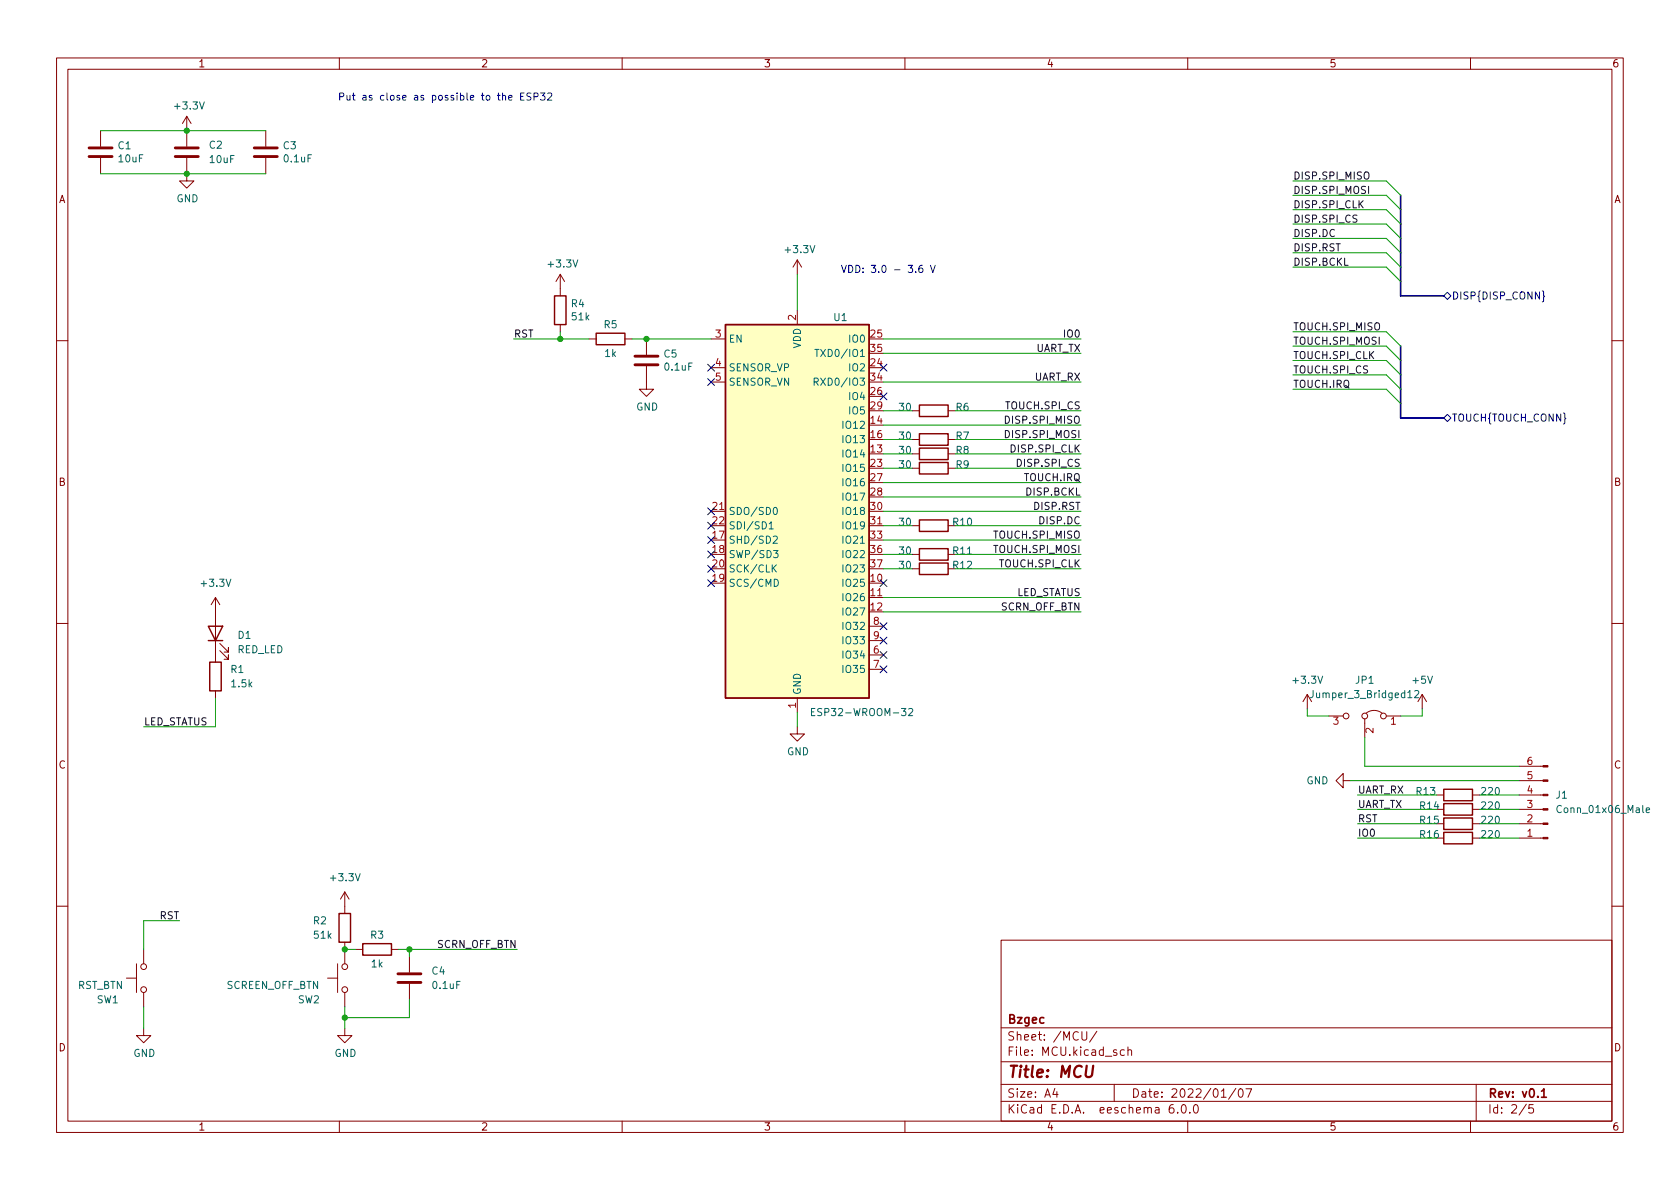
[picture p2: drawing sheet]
<svg xmlns="http://www.w3.org/2000/svg" width="297mm" height="210mm" viewBox="0 0 297 210" stroke-linecap="round" stroke-linejoin="round" font-family="sans-serif">
<g fill="none" stroke="#840000" stroke-width=".18">
<path d="M10 10.2h277v190.1h-277zM12 12.2h273v186.1h-273zM60 10.2v2M110 10.2v2M160 10.2v2M210 10.2v2M260 10.2v2M17.8 23.1v2.8M17.8 27.9v2.8M33 27.9v4.1h1.3l-1.3 1.3-1.3-1.3h1.3M33 20.6l-.7 1.2M33 20.6v5.3"/>
<path d="M33 20.6l.8 1.2M47 23.1v2.8M47 27.9v2.8M99.1 48.5l-.8 1.3M99.1 48.5v3.8M99.1 57.4v1.3M99.1 48.5l.7 1.3M104.1 59.9h1.3M110.5 59.9h1.3M114.3 59.9v2.8M125.7 59.9h2.6M141 46l-.8 1.2"/>
<path d="M141 46v2.5M141 54.9v2.5M141 46l.7 1.2M10 60.2h2M114.3 64.8v4h1.3l-1.3 1.3-1.3-1.3h1.3M125.7 65h2.6M125.7 67.6h2.6M161.3 77.7h1.3M161.3 72.6h1.3M167.6 77.7h1.3M167.6 72.6h1.3M285 60.2h2"/>
<path d="M125.7 90.4h2.6M153.7 93h2.5M161.3 80.3h1.3M161.3 98h1.3M161.3 82.8h1.3M161.3 93h1.3M167.6 80.3h1.3M167.6 98h1.3M167.6 82.8h1.3M167.6 93h1.3M10 110.2h2M38.1 105.7v11.4"/>
<path d="M38.1 105.7l-.8 1.2M38.1 105.7l.8 1.2M38.9 115.1l1.5 1.5v-.8v.8h-.8M38.9 113.8l1.5 1.5v-.8v.8h-.8M153.7 105.7h2.5M153.7 115.8h2.5M153.7 118.4h2.5M153.7 110.7h2.5M153.7 113.3h2.5M161.3 100.6h1.3M167.6 100.6h1.3M285 110.2h2"/>
<path d="M38.1 122.2v1.2M141 128.5v1.3h1.2l-1.2 1.3-1.3-1.3h1.3M141 123.4v2.6M231.1 122.8l-.7 1.3M231.1 122.8v2.5M231.1 122.8l.8 1.3M234.9 126.6h2.6M237.5 138v-1.2l-1.3 1.2 1.3 1.3v-1.3h1.3M241.3 127.1v3.3M241.6 126.1a2.26 2.26 0 0 1 2.7 0M245.1 126.6h2.5M251.5 122.8l-.8 1.3"/>
<path d="M251.5 122.8v2.5M251.5 122.8l.7 1.3M268.6 135.5h4.2M268.6 138h4.2M61 157.7v3.8M61 157.7l-.8 1.3M61 157.7l.7 1.3M254 143.1h1.3M254 140.6h1.3M254 145.7h1.3M254 148.2h1.3M260.3 143.1h1.3"/>
<path d="M260.3 140.6h1.3M260.3 145.7h1.3M260.3 148.2h1.3M268.6 143.1h4.2M268.6 140.6h4.2M268.6 145.7h4.2M268.6 148.2h4.2M10 160.2h2M22.4 173h1.7M24.1 170.4v5.1M25.4 167.9v2.5M25.4 175.5v2.5"/>
<path d="M57.9 173h1.8M59.7 170.4v5.1M61 166.6v3.8M61 175.5v2.5M62.9 167.9h1.2M69.2 167.9h1.3M72.4 169.2v2.8M72.4 174v2.8M177 166.3h108v32h-108zM285 160.2h2M25.4 181.9v1.2h1.3l-1.3 1.3-1.3-1.3h1.3M60 198.3v2"/>
<path d="M61 181.9v1.2h1.2l-1.2 1.3-1.3-1.3h1.3M110 198.3v2M160 198.3v2M177 194.8h108M177 191.8h108M177 187.8h108M177 181.8h108M186.5 192.5l-.4 1h1M186.9 193v1M191.3 182.4v1.2l.3 .3h.4l.1-.3v-1.2M193.9 182.4l-1.3 1.9M197 191.8v3"/>
<path d="M198.8 185.7l-.4-.1-.3 .3v.4l.1 .3h.6M199.4 185.8l.2-.2 .4 .1 .1 .9M199.4 185.1v1.5M207.4 195.3a.59 .59 0 0 0-.7 .7v.5l.2 .3h.4l.2-.1 .1-.5-.2-.2-.4-.1-.3 .3M208.2 196.7v.1M209.1 195.4l.1-.1a.81 .81 0 0 1 .6 .7 .81 .81 0 0 1-.3 .8h-.1a.81 .81 0 0 1-.6-.6 .81 .81 0 0 1 .3-.8zM210 198.3v2M210.4 196.7v.1M211.1 195.5l.3-.2a.81 .81 0 0 1 .5 .7 .81 .81 0 0 1-.3 .8h-.1a.81 .81 0 0 1-.4-1.3zM215.9 194h.9M218.5 192.5l-1.3 1.9M219.1 192.6l.2-.1a.81 .81 0 0 1 .6 .7 .81 .81 0 0 1-.3 .8h-.2a.81 .81 0 0 1-.5-.6 .81 .81 0 0 1 .2-.8z"/>
<path d="M220.3 192.5h1l-.7 1.5M260 198.3v2M261 191.8v6.5M269.9 195.3l-1.3 1.9M271.1 195.3h-.7l-.1 .7 .2-.1 .5 .1 .2 .2-.1 .5-.2 .1-.6-.1"/>
<circle cx="238" cy="126.6" r=".51"/>
<circle cx="241.3" cy="126.6" r=".51"/>
<circle cx="244.6" cy="126.6" r=".51"/>
<circle cx="25.4" cy="170.9" r=".51"/>
<circle cx="25.4" cy="175" r=".51"/>
<circle cx="61" cy="175" r=".51"/>
<circle cx="61" cy="170.9" r=".51"/>
</g>
<path d="M272.6 193l.4-.5v1.5M272.6 194h.8" fill="none" stroke="#840000" stroke-width=".3"/>
<path d="M192.1 188.5l-.2 1.6 .2 .3a.66 .66 0 0 0 1-.3l.2-1.6" fill="none" stroke="#840000" stroke-width=".4"/>
<g fill="none" stroke="#840000" stroke-width=".25">
<path d="M98 52.3h2.1v5.1h-2.1zM105.4 58.9h5.1v2.1h-5.1zM128.3 57.4h25.4v66h-25.4zM162.6 79.2h5v2.1h-5zM162.6 76.7h5v2h-5zM162.6 71.6h5v2.1h-5zM162.6 97h5v2.1h-5zM162.6 99.6h5v2h-5zM162.6 81.8h5v2h-5zM162.6 91.9h5v2.1h-5zM36.8 110.7h2.6l-1.3 2.6zM36.8 113.3h2.6"/>
<path d="M37.1 117.1h2v5.1h-2zM255.3 139.6h5v2h-5zM255.3 142.1h5v2h-5zM255.3 147.2h5v2h-5zM255.3 144.6h5v2.1h-5zM59.9 161.5h2.1v5.1h-2.1zM64.1 166.9h5.1v2h-5.1z"/>
</g>
<path d="M15.7 27.7h4.1M15.7 26.2h4.1M31 27.7h4.1M31 26.2h4.1M45 27.7h4M45 26.2h4M112.3 64.5h4M112.3 63h4M70.4 173.7h4M70.4 172.2h4" fill="none" stroke="#840000" stroke-width=".51"/>
<path d="M128.3 57.4h25.4v66h-25.4z" fill="#ffffc2" stroke="#ffffc2" stroke-width=".18"/>
<g fill="none" stroke="#006464" stroke-width=".18">
<path d="M144 67.5h.6l.1-.2-.1-.3-.6-.1v1.2M144.1 61.8h.7M144.3 67.5l.4 .6M144.4 61.8v1.3M136 92.6l.4-.3v1.2M136 93.5h.7M136.7 94.9l.5-.1 .2 .4-.7 .9h.7M136.8 97.3h.8l-.5 .5 .4 .1v.6l-.2 .1-.5-.1M136.8 89.8l.2-.1a.68 .68 0 0 1 .5 .7 .68 .68 0 0 1-.5 .6l-.2-.1-.1-.4zM137.3 99.9l-.8 .7M136.7 100.4l.6 .8M136.9 102.4a.64 .64 0 0 1 .7 .7 .64 .64 0 0 1-.7 .6z"/>
<path d="M143.5 125.9h.4M144.1 125.3h-.6v1.3h.6M160.7 125.4l.4-.1 .3 .3-.8 1h.8M232.2 122.1v.9a.41 .41 0 0 1-.5 .4M250.1 122.2l.5-.1 .3 .4-.8 .9h.8M291.1 143.3l.6-.1-.1-.3h-.4l-.1 .1v.6h.5"/>
</g>
<g fill="#840000" stroke="#840000" stroke-width=".18">
<path d="M272.8 135.4h.9v.2h-.9z"/>
<path d="M272.8 137.9h.9v.3h-.9z"/>
<path d="M272.8 140.5h.9v.2h-.9z"/>
<path d="M272.8 143h.9v.3h-.9z"/>
<path d="M272.8 145.5h.9v.3h-.9z"/>
<path d="M272.8 148.1h.9v.2h-.9z"/>
</g>
<g fill="none" stroke="#000084" stroke-width=".18">
<path d="M255.3 52.3l.6-.6 .6 .6-.6 .7zM272.7 51.4l.2 .2v.6l.2 .2-.2 .2v.6l-.2 .2M125.1 64.4l1.2 1.2M125.1 66.9l1.2 1.3M126.3 64.4l-1.2 1.2M126.3 66.9l-1.2 1.3M155.6 69.5l1.2 1.2M155.6 64.4l1.2 1.2M156.8 64.4l-1.2 1.2M156.8 69.5l-1.2 1.2M255.3 73.9l.6-.6 .6 .6-.6 .6zM125.1 92.3l1.2 1.3"/>
<path d="M125.1 89.8l1.2 1.2M125.1 94.9l1.2 1.2M125.1 100l1.2 1.2M125.1 97.4l1.2 1.2M126.3 92.3l-1.2 1.3M126.3 89.8l-1.2 1.2M126.3 94.9l-1.2 1.2M126.3 100l-1.2 1.2M126.3 97.4l-1.2 1.2M125.1 102.5l1.2 1.2M126.3 102.5l-1.2 1.2M155.6 115.2l1.2 1.2"/>
<path d="M155.6 110.1l1.2 1.2M155.6 112.7l1.2 1.2M155.6 102.5l1.2 1.2M155.6 117.7l1.2 1.3M156.8 115.2l-1.2 1.2M156.8 110.1l-1.2 1.2M156.8 112.7l-1.2 1.2M156.8 102.5l-1.2 1.2M156.8 117.7l-1.2 1.3"/>
</g>
<path d="M89.9 17.3l.6-.1v-.3h-.4l-.2 .1 .1 .6h.5M92.1 17h.4M92.7 16.4h-.6v1.3h.6M93.9 16.5l-.5-.1-.3 .3 .2 .3 .5 .2v.4l-.2 .1-.5-.1M94.4 17.1l.6-.1 .1-.1v-.3l-.7-.2v1.3M95.6 16.4h.8l-.5 .5 .4 .1v.6l-.2 .1-.5-.1M96.8 16.6l.5-.2 .3 .4-.8 .9h.8M163.1 46.9l-.4 .1a.85 .85 0 0 0 0 1.2l.4-.1 .1-.5-.3-.2h-.2l-.2 .2M164.5 46.9l.4 1.3 .5-1.3" fill="none" stroke="#0000c2" stroke-width=".18"/>
<path d="M247.6 34.5v17.8h7.7M247.6 61.2v12.7h7.7" fill="none" stroke="#000084" stroke-width=".3"/>
<g fill="none" stroke="#009600" stroke-width=".18">
<path d="M17.8 30.7h29.2M17.8 23.1h29.2M228.6 34.5h16.5l2.5 2.6M228.6 32h16.5l2.5 2.5M228.6 37.1h16.5l2.5 2.5M228.6 39.6h16.5l2.5 2.6M90.8 59.9h13.3M99.1 58.7v1.2M111.8 59.9h13.9M141 48.5v6.4M156.2 59.9h34.9M228.6 42.2h16.5l2.5 2.5"/>
<path d="M228.6 58.7h16.5l2.5 2.5M228.6 44.7h16.5l2.5 2.5M228.6 47.2h16.5l2.5 2.6M156.2 62.5h34.9M156.2 72.6h5.1M156.2 67.6h34.9M156.2 75.2h34.9M156.2 77.7h5.1M168.9 72.6h22.2M168.9 77.7h22.2M228.6 63.7h16.5l2.5 2.6M228.6 61.2h16.5l2.5 2.5"/>
<path d="M228.6 66.3h16.5l2.5 2.5M228.6 68.8h16.5l2.5 2.6M156.2 93h5.1M156.2 82.8h5.1M156.2 80.3h5.1M156.2 98h5.1M156.2 85.3h34.9M156.2 95.5h34.9M156.2 90.4h34.9M156.2 87.9h34.9M168.9 93h22.2M168.9 82.8h22.2"/>
<path d="M168.9 80.3h22.2M168.9 98h22.2M156.2 100.6h5.1M156.2 105.7h34.9M156.2 108.2h34.9M168.9 100.6h22.2M38.1 123.4v5.1h-12.7M141 126v2.5M231.1 125.3v1.3h3.8M238.8 138h29.8M241.3 130.4v5.1h27.3M251.5 125.3v1.3h-3.9"/>
<path d="M240 148.2h14M240 145.7h14M240 143.1h14M240 140.6h14M261.6 148.2h7M261.6 145.7h7M261.6 143.1h7M261.6 140.6h7M25.4 178v3.9M31.7 162.8h-6.3v5.1M61 167.9h1.9M61 178v3.9"/>
<path d="M70.5 167.9h20.9M72.4 176.8v3.2h-11.4M72.4 167.9v1.3"/>
</g>
<g fill="#009600" stroke="#009600" stroke-width=".18">
<circle cx="72.4" cy="167.9" r=".46"/>
<circle cx="61" cy="180" r=".46"/>
<circle cx="61" cy="167.9" r=".46"/>
<circle cx="99.1" cy="59.9" r=".46"/>
<circle cx="114.3" cy="59.9" r=".46"/>
<circle cx="33" cy="30.7" r=".46"/>
<circle cx="33" cy="23.1" r=".46"/>
</g>
<text font-size="2.8" fill="#840000" x="178" y="190.6">Title: MCU</text>
<g font-size="2.1" fill="#840000">
<text x="178" y="184">Sheet: /MCU/</text>
<text x="178" y="181">Bzgec</text>
<text x="178" y="186.7">File: MCU.kicad_sch</text>
<text x="178" y="196.9">KiCad E.D.A. eeschema 6.0.0</text>
<text x="178" y="194.1">Size: A4</text>
<text x="200" y="194.1">Date: 2022/01/07</text>
<text x="263" y="194.1">Rev: v0.1</text>
<text x="263" y="196.9">Id: 2/5</text>
</g>
<g font-size="1.8" fill="#840000">
<text x="35" y="11.9">1</text>
<text x="85" y="11.9">2</text>
<text x="135" y="11.9">3</text>
<text x="185" y="11.9">4</text>
<text x="235" y="11.9">5</text>
<text x="285" y="11.9">6</text>
<text x="10.3" y="35.9">A</text>
<text x="285.3" y="35.9">A</text>
<text x="10.3" y="85.9">B</text>
<text x="285.3" y="85.9">B</text>
<text x="10.3" y="135.9">C</text>
<text x="285.3" y="135.9">C</text>
<text x="10.3" y="185.9">D</text>
<text x="285.3" y="185.9">D</text>
<text x="35" y="199.9">1</text>
<text x="85" y="199.9">2</text>
<text x="135" y="199.9">3</text>
<text x="185" y="199.9">4</text>
<text x="235" y="199.9">5</text>
<text x="285" y="199.9">6</text>
</g>
<g font-size="1.8" fill="#0000c2">
<text x="59.7" y="17.8">Put as close as possible to the ESP32</text>
<text x="148.6" y="48.2">VDD: 3.0 - 3.6 V</text>
</g>
<g font-size="1.8" fill="#006464">
<text x="31.1" y="19.3">+3.3V</text>
<text x="20.9" y="26.4">C1</text>
<text x="21" y="28.7">10uF</text>
<text x="37" y="26.3">C2</text>
<text x="37.2" y="28.8">10uF</text>
<text x="50.1" y="26.4">C3</text>
<text x="50.3" y="28.7">0.1uF</text>
<text x="31.2" y="35.8">GND</text>
<text x="97.1" y="47.3">+3.3V</text>
<text x="139" y="44.7">+3.3V</text>
<text x="101" y="54.3">R4</text>
<text x="101.2" y="56.6">51k</text>
<text x="106.8" y="58">R5</text>
<text x="147.5" y="56.8">U1</text>
<text x="107" y="63.1">1k</text>
<text x="117.4" y="63.2">C5</text>
<text x="117.6" y="65.5">0.1uF</text>
<text x="128.8" y="60.6">EN</text>
<text x="128.8" y="65.7">SENSOR_VP</text>
<text x="141.6" y="61.6" transform="rotate(-90 141.6 61.6)">VDD</text>
<text x="145.3" y="63.1">TXD0/IO1</text>
<text x="150.3" y="65.7">IO2</text>
<text x="150.3" y="60.6">IO0</text>
<text x="128.8" y="68.2">SENSOR_VN</text>
<text x="145.1" y="68.2">RXD0/IO3</text>
<text x="150.3" y="70.7">IO4</text>
<text x="112.5" y="72.6">GND</text>
<text x="149.3" y="75.8">IO12</text>
<text x="150.3" y="73.3">IO5</text>
<text x="159" y="77.7">30</text>
<text x="159" y="72.6">30</text>
<text x="169" y="77.7">R7</text>
<text x="169" y="72.6">R6</text>
<text x="149.3" y="80.9">IO14</text>
<text x="149.3" y="78.4">IO13</text>
<text x="149.3" y="83.4">IO15</text>
<text x="159" y="80.3">30</text>
<text x="159" y="82.8">30</text>
<text x="169" y="80.3">R8</text>
<text x="169" y="82.8">R9</text>
<text x="149.3" y="86">IO16</text>
<text x="149.3" y="88.5">IO17</text>
<text x="128.8" y="91.1">SDO/SD0</text>
<text x="128.8" y="93.6">SDI/SD1</text>
<text x="149.3" y="91.1">IO18</text>
<text x="149.3" y="93.6">IO19</text>
<text x="159" y="93">30</text>
<text x="168.6" y="93">R10</text>
<text x="128.8" y="96.1">SHD/SD2</text>
<text x="128.8" y="98.7">SWP/SD3</text>
<text x="128.8" y="101.2">SCK/CLK</text>
<text x="149.3" y="96.1">IO21</text>
<text x="149.3" y="98.7">IO22</text>
<text x="149.3" y="101.2">IO23</text>
<text x="159" y="98">30</text>
<text x="159" y="100.6">30</text>
<text x="168.6" y="98">R11</text>
<text x="168.6" y="100.6">R12</text>
<text x="35.8" y="103.8">+3.3V</text>
<text x="128.8" y="103.8">SCS/CMD</text>
<text x="149.3" y="103.8">IO25</text>
<text x="149.3" y="106.3">IO26</text>
<text x="42.1" y="113">D1</text>
<text x="149.3" y="108.8">IO27</text>
<text x="149.3" y="111.4">IO32</text>
<text x="149.3" y="113.9">IO33</text>
<text x="40.8" y="119">R1</text>
<text x="41.9" y="115.5">RED_LED</text>
<text x="149.3" y="116.5">IO34</text>
<text x="149.3" y="119">IO35</text>
<text x="41" y="121.5">1.5k</text>
<text x="141.6" y="122.9" transform="rotate(-90 141.6 122.9)">GND</text>
<text x="228.8" y="120.9">+3.3V</text>
<text x="232.3" y="123.4">Jumper_3_Bridged12</text>
<text x="239.7" y="120.9">JP1</text>
<text x="249.9" y="120.9">+5V</text>
<text x="144.5" y="126.6">ESP32-WROOM-32</text>
<text x="139.1" y="133.5">GND</text>
<text x="231" y="138.7">GND</text>
<text x="250.5" y="140.6">R13</text>
<text x="251.1" y="143.1">R14</text>
<text x="262" y="143.1">220</text>
<text x="262" y="140.6">220</text>
<text x="275.1" y="141.2">J1</text>
<text x="275.8" y="143.8">Conn_01x06_Male</text>
<text x="251.1" y="148.2">R16</text>
<text x="251.1" y="145.7">R15</text>
<text x="262" y="148.2">220</text>
<text x="262" y="145.7">220</text>
<text x="58.6" y="155.8">+3.3V</text>
<text x="55.4" y="163.4">R2</text>
<text x="55.6" y="166">51k</text>
<text x="65.5" y="166">R3</text>
<text x="65.7" y="171.1">1k</text>
<text x="76.4" y="172.3">C4</text>
<text x="13.7" y="174.9">RST_BTN</text>
<text x="17.1" y="177.4">SW1</text>
<text x="40" y="174.9">SCREEN_OFF_BTN</text>
<text x="52.7" y="177.4">SW2</text>
<text x="76.6" y="174.9">0.1uF</text>
<text x="23.6" y="186.9">GND</text>
<text x="59.1" y="186.9">GND</text>
</g>
<g font-size="1.8" fill="#0f0f0f">
<text x="228.6" y="34.3">DISP.SPI_MOSI</text>
<text x="228.6" y="31.7">DISP.SPI_MISO</text>
<text x="228.6" y="39.4">DISP.SPI_CS</text>
<text x="228.6" y="36.8">DISP.SPI_CLK</text>
<text x="228.6" y="41.9">DISP.DC</text>
<text x="228.6" y="47">DISP.BCKL</text>
<text x="228.6" y="44.4">DISP.RST</text>
<text x="90.8" y="59.7">RST</text>
<text x="188.3" y="59.7">IO0</text>
<text x="228.6" y="58.4">TOUCH.SPI_MISO</text>
<text x="183" y="62.2">UART_TX</text>
<text x="228.6" y="63.5">TOUCH.SPI_CLK</text>
<text x="228.6" y="60.9">TOUCH.SPI_MOSI</text>
<text x="182.8" y="67.3">UART_RX</text>
<text x="228.6" y="66">TOUCH.SPI_CS</text>
<text x="228.6" y="68.6">TOUCH.IRQ</text>
<text x="178.1" y="72.4">TOUCH.SPI_CS</text>
<text x="178.2" y="77.5">DISP.SPI_MOSI</text>
<text x="178.2" y="74.9">DISP.SPI_MISO</text>
<text x="179" y="80">DISP.SPI_CLK</text>
<text x="180.2" y="82.5">DISP.SPI_CS</text>
<text x="181.2" y="85.1">TOUCH.IRQ</text>
<text x="181.6" y="87.6">DISP.BCKL</text>
<text x="176" y="95.2">TOUCH.SPI_MISO</text>
<text x="183" y="90.2">DISP.RST</text>
<text x="184" y="92.7">DISP.DC</text>
<text x="176" y="97.8">TOUCH.SPI_MOSI</text>
<text x="176.9" y="100.3">TOUCH.SPI_CLK</text>
<text x="177" y="107.9">SCRN_OFF_BTN</text>
<text x="179.5" y="105.4">LED_STATUS</text>
<text x="25.4" y="128.3">LED_STATUS</text>
<text x="240" y="140.3">UART_RX</text>
<text x="240" y="142.9">UART_TX</text>
<text x="240" y="145.4">RST</text>
<text x="240" y="147.9">IO0</text>
<text x="28.2" y="162.5">RST</text>
<text x="77.3" y="167.6">SCRN_OFF_BTN</text>
</g>
<g font-size="1.8" fill="#000084">
<text x="256.6" y="53">DISP{DISP_CONN}</text>
<text x="256.6" y="74.5">TOUCH{TOUCH_CONN}</text>
</g>
<g font-size="1.8" fill="#a90000">
<text x="126.5" y="59.7">3</text>
<text x="140.7" y="56.6" transform="rotate(-90 140.7 56.6)">2</text>
<text x="154" y="59.7">25</text>
<text x="126.5" y="64.8">4</text>
<text x="154" y="64.8">24</text>
<text x="154" y="62.2">35</text>
<text x="126.5" y="67.3">5</text>
<text x="154" y="69.8">26</text>
<text x="154" y="67.3">34</text>
<text x="154" y="74.9">14</text>
<text x="154" y="77.5">16</text>
<text x="154" y="72.4">29</text>
<text x="154" y="80">13</text>
<text x="154" y="82.5">23</text>
<text x="154" y="85.1">27</text>
<text x="154" y="87.6">28</text>
<text x="126" y="95.2">17</text>
<text x="126" y="90.2">21</text>
<text x="126" y="92.7">22</text>
<text x="154" y="90.2">30</text>
<text x="154" y="92.7">31</text>
<text x="154" y="95.2">33</text>
<text x="126" y="97.8">18</text>
<text x="126" y="100.3">20</text>
<text x="154" y="97.8">36</text>
<text x="154" y="100.3">37</text>
<text x="126" y="102.9">19</text>
<text x="154" y="102.9">10</text>
<text x="154" y="105.4">11</text>
<text x="154" y="107.9">12</text>
<text x="154.4" y="110.5">8</text>
<text x="154.4" y="113">9</text>
<text x="154.4" y="115.6">6</text>
<text x="154.4" y="118.1">7</text>
<text x="140.7" y="125.2" transform="rotate(-90 140.7 125.2)">1</text>
<text x="235.7" y="128.1">3</text>
<text x="242.8" y="129.6" transform="rotate(-90 242.8 129.6)">2</text>
<text x="245.9" y="128.1">1</text>
<text x="270" y="137.8">5</text>
<text x="270" y="135.2">6</text>
<text x="270" y="142.9">3</text>
<text x="270" y="140.3">4</text>
<text x="270" y="147.9">1</text>
<text x="270" y="145.4">2</text>
</g>
</svg>
